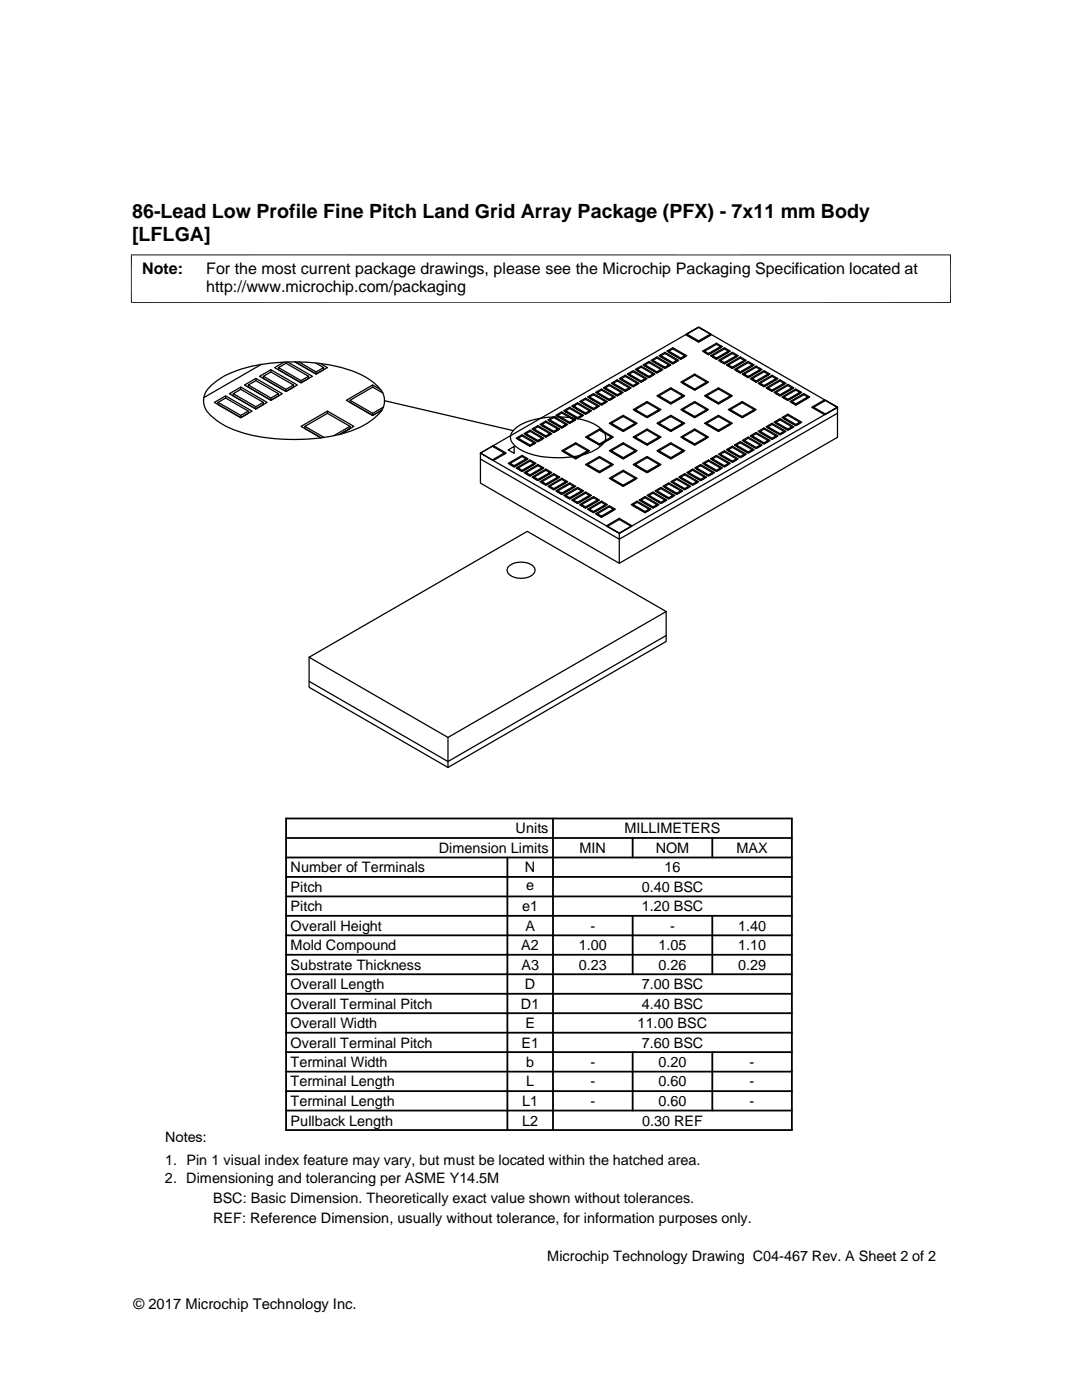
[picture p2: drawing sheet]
<svg xmlns="http://www.w3.org/2000/svg" width="216mm" height="279mm" viewBox="0 0 216 279" stroke-linecap="round" stroke-linejoin="round" font-family="sans-serif">
<g fill="none" stroke="#000" stroke-width=".25">
<path d="M41.9 77.2a18.2 18.2 0 0 1 10.5-4.5 37.8 37.8 0 0 1 18.8 1.7 9.6 9.6 0 0 1 5.4 4.5 3.8 3.8 0 0 1-1.5 4.2 18.5 18.5 0 0 1-10 4.1 36.5 36.5 0 0 1-19.2-1.8 11.3 11.3 0 0 1-4.9-3.8 3.7 3.7 0 0 1 .9-4.4zM45 79v.4l-1.5 .9M45 79.4l4.6 2.6-1.6 .9-4.5-2.6M45.8 78.6l2.2-1.3 5.3 3-2.2 1.3zM46.5 78.6l1.5-.9 4.6 2.6-1.5 .9zM46.5 78.6v.4l4.6 2.6 1.5-.8v-.5M48 77.3v.4M48.8 76.8l2.3-1.3 5.2 3.1-2.2 1.3zM49.6 76.8l1.5-.8 4.5 2.6-1.5 .8zM49.6 76.8v.5l4.5 2.6 1.5-.9v-.4M51.1 75.5v.5M51.8 75.1l2.3-1.3 5.2 3-2.2 1.3z"/>
<path d="M52.1 72.7l-11.4 6.7M52.6 75.1l1.5-.9 4.5 2.6-1.5 .9zM52.6 75.1v.4l4.5 2.6 1.5-.8v-.5M54.1 79.4v.5M54.1 73.8v.4M55.6 73.4l1.5-.9 4.5 2.6-1.5 .9zM55.6 73.4v.4l4.5 2.6 1.5-.9v-.4M57.1 77.7v.4M57.1 72.2v.3M57.4 72.2l4.9 2.9-2.2 1.3-5.3-3 1.9-1.1M59.6 72.2l3.5 2 1.5-.8-1.6-.9M60.1 76v.4"/>
<path d="M63.1 74.2v.5M63.9 72.6l1.4 .8-2.2 1.3-4.2-2.5 4.2 2.5 1.5-.9v-.4M74.4 76.8v.5M76 77.8l-1.6-1-5.3 3.1 5.3 3 1.8-1-1.8 1-4.5-2.6v-.4M76.4 78.4l-2-1.1-4.5 2.6 4.5 2.6 2.1-1.2M76.7 80l25.7 5.9M116.8 79.5v.2M117.2 79.2l1.2-.7 2.8 1.6-1.2 .7zM117.6 79.2v.3l2.4 1.3 .8-.4v-.3M117.6 79.2l.8-.4 2.4 1.3-.8 .5zM118.4 78.5v.3M118.8 78.3l1.2-.7 2.8 1.6-1.2 .7z"/>
<path d="M119.2 78.3v.2l2.4 1.4 .8-.4v-.3M119.2 78.3l.8-.4 2.4 1.3-.8 .5zM120 77.6v.3M120.4 77.4l1.2-.7 2.8 1.6-1.2 .7zM120.8 77.4v.2l2.4 1.4 .8-.5v-.2M120.8 77.4l.8-.5 2.4 1.4-.8 .5zM121.6 76.7v.2M121.6 79.7v.2M122 76.5l1.2-.7 2.7 1.6-1.1 .7zM122.4 76.5v.2l2.4 1.4 .7-.5v-.2M122.4 76.5l.8-.5 2.3 1.4-.7 .5zM123.2 75.8v.2"/>
<path d="M123.2 78.8v.2M123.6 75.6l1.2-.7 2.7 1.6-1.2 .7zM124 75.6v.2l2.3 1.4 .8-.5v-.2M124 75.6l.8-.5 2.3 1.4-.8 .4zM124.8 74.9v.2M124.8 77.9v.2M125.2 74.7l1.1-.7 2.8 1.6-1.2 .7zM125.5 74.7v.2l2.4 1.4 .8-.5v-.2M125.5 74.7l.8-.5 2.4 1.4-.8 .4zM126.3 74v.2M126.3 76.9v.3M126.7 73.7l1.2-.6 2.8 1.6-1.2 .7z"/>
<path d="M127.1 73.7v.3l2.4 1.4 .8-.5v-.2M127.1 73.7l.8-.4 2.4 1.4-.8 .4zM127.9 73.1v.2M127.9 76v.3M128.3 72.8l1.2-.7 2.8 1.6-1.2 .7zM128.7 72.8v.3l2.4 1.3 .8-.4v-.3M128.7 72.8l.8-.4 2.4 1.3-.8 .5zM129.5 72.1v.3M129.5 75.1v.3M129.9 71.9l1.2-.7 2.8 1.6-1.2 .7zM130.3 71.9v.2l2.4 1.4 .8-.4v-.3M130.3 71.9l.8-.4 2.4 1.3-.8 .5z"/>
<path d="M131.1 71.2v.3M131.1 79l2.8-1.6 2.7 1.6-2.7 1.6zM131.1 74.2v.2M131.5 79v.2l2.4 1.4 2.3-1.4v-.2M131.5 79l2.4-1.4 2.3 1.4-2.3 1.4zM131.5 71l1.2-.7 2.7 1.6-1.1 .7zM131.9 71v.2l2.4 1.4 .7-.5v-.2M131.9 71l.8-.5 2.3 1.4-.7 .5zM132.7 70.3v.2M132.7 73.3v.2M133.1 70.1l1.2-.7 2.7 1.6-1.2 .7zM133.5 70.1v.2l2.3 1.4 .8-.5v-.2"/>
<path d="M133.5 70.1l.8-.5 2.3 1.4-.8 .5zM133.9 77.4v.2M134.3 69.4v.2M134.3 72.4v.2M135.8 76.3l2.8-1.6 2.8 1.6-2.8 1.6zM135.8 71.5v.2M136.2 76.3l2.4-1.4 2.4 1.4-2.4 1.3zM136.2 76.3v.2l2.4 1.4 2.4-1.4v-.2M136.8 66.8l2.6-1.5 2.6 1.5-2.6 1.5zM137 66.7l2.4-1.4 2.4 1.4-2.4 1.3zM138.6 77.6v.3M138.6 74.7v.2"/>
<path d="M139.4 68v.3M140.2 70.1l2.8-1.6 1.1 .7-2.7 1.6zM140.6 70.1l2.4-1.4 .8 .5-2.4 1.3zM140.6 79l2.8-1.6 2.7 1.6-2.7 1.6zM141 79v.2l2.4 1.4 2.3-1.4v-.2M141 79l2.4-1.4 2.3 1.4-2.3 1.4zM141.4 70.5v.3M141.8 71l2.7-1.6 1.2 .7-2.7 1.6zM141.8 66.7v.2l-2.4 1.4-2.4-1.4v-.2M142.2 71l2.3-1.4 .8 .5-2.3 1.4zM143 68.5v.2M143 71.5v.2"/>
<path d="M143.4 71.9l2.7-1.6 1.2 .7-2.8 1.6zM143.4 77.4v.2M143.8 69.2v.2l-2.4 1.4-.8-.5v-.2M143.8 71.9l2.3-1.4 .8 .5-2.4 1.4zM144.5 69.4v.2M144.5 72.4v.2M144.9 72.8l2.8-1.6 1.2 .7-2.8 1.6zM145.3 70.1v.2l-2.3 1.4-.8-.5v-.2M145.3 72.8l2.4-1.3 .8 .4-2.4 1.4zM146.1 70.3v.2M146.1 73.3v.2M146.5 73.7l2.8-1.6 1.2 .7-2.8 1.6z"/>
<path d="M146.9 71v.2l-2.4 1.4-.7-.5v-.2M146.9 73.7l2.4-1.3 .8 .4-2.4 1.4zM147.7 71.2v.3M147.7 74.2v.2M148.1 74.7l2.8-1.6 1.2 .6-2.8 1.7zM148.5 71.9v.2l-2.4 1.4-.8-.4v-.3M148.5 74.7l2.4-1.4 .8 .4-2.4 1.4zM149.3 72.1v.3M149.3 75.1v.3M149.7 75.6l2.8-1.6 1.1 .7-2.7 1.6zM150.1 72.8v.3l-2.4 1.3-.8-.4v-.3M150.1 75.6l2.4-1.4 .7 .5-2.3 1.3z"/>
<path d="M150.9 73.1v.2M150.9 76v.3M151.3 76.5l2.8-1.6 1.1 .7-2.7 1.6zM151.7 73.7v.3l-2.4 1.4-.8-.5v-.2M151.7 76.5l2.4-1.4 .7 .5-2.3 1.3zM152.5 74v.2M152.5 76.9v.3M152.9 77.4l2.7-1.6 1.2 .7-2.7 1.6zM153.2 74.7v.2l-2.3 1.4-.8-.5v-.2M153.2 77.4l2.4-1.4 .8 .5-2.3 1.4zM154.1 74.9v.2M154.1 77.9v.2"/>
<path d="M154.5 78.3l2.7-1.6 1.2 .7-2.8 1.6zM154.8 75.6v.2l-2.3 1.4-.8-.5v-.2M154.8 78.3l2.4-1.4 .8 .5-2.4 1.4zM155.6 75.8v.2M155.6 78.8v.2M156 79.2l2.8-1.6 1.2 .7-2.8 1.6zM156.4 76.5v.2l-2.3 1.4-.9-.5v-.2M156.4 79.2l2.4-1.3 .8 .4-2.4 1.4zM157.2 76.7v.2M157.2 79.7v.2M158 77.4v.2l-2.4 1.4-.8-.5v-.2M158.8 77.6v.3"/>
<path d="M159.6 78.3v.2l-2.4 1.4-.8-.4v-.3M160.4 78.5v.3M161.2 79.2v.3l-2.4 1.3-.8-.4v-.3M164.5 79.8v.2M42.8 80.3l2.2-1.3 5.3 3-2.3 1.4zM43.5 80.3v.5l4.5 2.6 1.6-.9v-.5M48 82.9v.5M51.1 81.2v.4M60.8 85.1v.4l3.2 1.9-3.9-2.3 5.2-3.1 5.3 3.1-2.7 1.6 2-1.2v-.4M65.3 82v.5M66.6 87l3.3-1.9-4.6-2.6-4.5 2.6 3.8 2.2M74.4 82.5v.4"/>
<path d="M95.9 90.4l2.5-1.5 2.6 1.5-2.6 1.5zM98.2 89l41.2-23.7 27.7 16-43.5 25.1-25.4-14.6M98.2 89l2.4 1.4-2.4 1.4M98.2 89l-2.3 1.4 2.3 1.4M98.4 88.9v.3M100.6 90.4v.3M101.4 92.5l2.8-1.6 1.2 .7-2.8 1.6zM101.4 89.8l1.2-.7v1.4zM101.8 92.5l2.4-1.4 .8 .5-2.4 1.3zM102.5 85.9a11.4 11.4 0 0 1 7.6-2.7 15.9 15.9 0 0 1 9.2 1.9 2.69 2.69 0 0 1 1.6 2.2 2.17 2.17 0 0 1-1 1.7 13.3 13.3 0 0 1-8.5 2.4 14.3 14.3 0 0 1-8.4-2.2 2.09 2.09 0 0 1-.5-3.3zM102.6 92.9v.3M103 93.4l2.7-1.6 1.3 .7-2.8 1.6z"/>
<path d="M103 87.5l1.2-.7 2.8 1.6-1.3 .6zM103.4 93.4l2.3-1.4 .9 .5-2.4 1.4zM103.4 87.5v.2l2.3 1.3 .9-.4v-.2M104.2 90.9v.2M104.2 93.9v.2M104.2 86.8v.2l-.8 .5M104.2 87l2.4 1.4-.9 .4-2.3-1.3M104.6 94.3l2.7-1.6 1.2 .7-2.8 1.6zM104.6 86.6l1.1-.7 2.8 1.6-1.2 .6zM105 86.6v.2l2.3 1.3 .8-.4v-.2M105 91.6v.2l-2.4 1.4-.8-.5v-.2M105 94.3l2.3-1.4 .8 .5-2.4 1.4z"/>
<path d="M105 86.6l.7-.5 2.4 1.4-.8 .4zM105.7 85.9v.2M105.7 91.8v.2M105.7 94.8v.2M105.7 88.8v.2M106.2 95.2l2.7-1.6 1.2 .7-2.8 1.6zM106.2 85.6l1.1-.7 2.8 1.7-1.2 .6zM106.6 85.6v.3l2.3 1.3 .8-.4v-.2M106.6 92.5v.2l-2.4 1.4-.8-.5v-.2M106.6 95.2l2.3-1.3 .8 .4-2.4 1.4zM106.6 85.6l.7-.4 2.4 1.4-.8 .4zM107.3 84.9v.3"/>
<path d="M107.3 92.7v.2M107.3 95.7v.2M107.3 87.9v.2M107.7 96.1l2.8-1.6 1.2 .7-2.8 1.6zM107.7 84.7l1.2-.7 2.8 1.6-1.2 .7zM108.1 84.7v.2l2.4 1.4 .8-.4v-.3M108.1 93.4v.2l-2.4 1.4-.7-.5v-.2M108.1 96.1l2.4-1.3 .8 .4-2.4 1.4zM108.1 84.7l.8-.4 2.4 1.3-.8 .5zM108.9 84v.3M108.9 93.6v.3M108.9 96.6v.2"/>
<path d="M108.9 87v.2M109.3 97l2.8-1.5 1.2 .6-2.8 1.6zM109.3 83.8l1.2-.7 2.8 1.6-1.2 .7zM109.7 83.8v.2l2.4 1.4 .8-.5v-.2M109.7 94.3v.2l-2.4 1.4-.7-.4v-.3M109.7 97l2.4-1.3 .8 .4-2.4 1.4zM109.7 83.8l.8-.5 2.4 1.4-.8 .5zM110.5 83.1v.2M110.5 94.5v.3M110.5 97.5v.2M110.5 86.1v.2M110.9 98l2.8-1.6 1.2 .6-2.8 1.7z"/>
<path d="M110.9 82.9l1.2-.7 2.8 1.6-1.2 .7zM111.3 82.9v.2l2.4 1.4 .8-.5v-.2M111.3 95.2v.3l-2.4 1.3-.8-.4v-.3M111.3 98l2.4-1.4 .8 .4-2.4 1.4zM111.3 82.9l.8-.5 2.4 1.4-.8 .5zM112.1 82.2v.2M112.1 95.5v.2M112.1 98.4v.3M112.1 85.2v.2M112.1 90l2.8-1.6 2.7 1.6-2.7 1.6zM112.5 98.9l2.8-1.6 1.1 .7-2.7 1.6zM112.5 90v.2l2.4 1.4 2.3-1.4v-.2"/>
<path d="M112.5 82l1.2-.7 2.7 1.6-1.1 .7zM112.5 90l2.4-1.4 2.3 1.4-2.3 1.3zM112.9 82v.2l2.4 1.4 .8-.5v-.2M112.9 96.1v.3l-2.4 1.3-.8-.4v-.3M112.9 98.9l2.4-1.4 .8 .5-2.4 1.3zM112.9 82l.8-.5 2.4 1.4-.8 .4zM113.7 81.3v.2M113.7 96.4v.2M113.7 99.3v.3M113.7 84.3v.2M114.1 99.8l2.7-1.6 1.2 .7-2.7 1.6zM114.1 81l1.2-.6 2.7 1.6-1.2 .7z"/>
<path d="M114.5 81v.3l2.3 1.4 .8-.5v-.2M114.5 97v.3l-2.4 1.4-.8-.5v-.2M114.5 99.8l2.3-1.4 .8 .5-2.3 1.3zM114.5 81l.8-.4 2.3 1.4-.8 .4zM114.8 80.9v.2M114.9 91.3v.3M114.9 88.4v.2M115.3 80.4v.2M115.3 97.3v.2M115.3 83.3v.3M115.7 80.1l1.1-.6 2.8 1.5-1.2 .7zM116.1 80.1v.3l2.3 1.3 .8-.4v-.3"/>
<path d="M116.1 98v.2l-2.4 1.4-.8-.5v-.2M116.1 80.1l.7-.4 2.4 1.3-.8 .5zM116.8 98.2v.2M116.8 87.2l2.8-1.6 2.8 1.6-2.8 1.6zM116.8 92.7l2.8-1.6 2.8 1.6-2.8 1.6zM116.8 82.4v.3M117.2 87.2v.3l2.4 1.3 2.4-1.3v-.3M117.2 87.2l2.4-1.3 2.4 1.3-2.4 1.4zM117.2 92.7v.2l2.4 1.4 2.4-1.4v-.2M117.2 92.7l2.4-1.4 2.4 1.4-2.4 1.4zM117.6 98.9v.2l-2.3 1.4-.8-.5v-.2M118.4 99.1v.2"/>
<path d="M118.4 81.5v.2M119.2 99.8v.2l-2.4 1.4-.7-.5v-.2M119.6 88.6v.2M119.6 94.1v.2M119.6 85.6v.3M119.6 91.1v.2M120 80.6v.2M121.6 84.5l2.8-1.6 2.7 1.6-2.7 1.6zM121.6 90l2.8-1.6 2.7 1.6-2.7 1.6zM121.6 95.5l2.8-1.6 2.7 1.6-2.7 1.5zM122 84.5l2.4-1.4 2.3 1.4-2.3 1.4zM122 84.5v.2l2.4 1.4 2.3-1.4v-.2"/>
<path d="M122 90l2.4-1.4 2.3 1.4-2.3 1.3zM122 90v.2l2.4 1.4 2.3-1.4v-.2M122 95.5l2.4-1.4 2.3 1.4-2.3 1.3zM122 95.5v.2l2.4 1.3 2.3-1.3v-.2M124.4 85.9v.2M124.4 91.3v.3M124.4 96.8v.2M124.4 82.9v.2M124.4 88.4v.2M124.4 93.9v.2M126.3 81.7l2.8-1.6 2.8 1.6-2.8 1.6zM126.3 87.2l2.8-1.6 2.8 1.6-2.8 1.6z"/>
<path d="M126.3 92.7l2.8-1.6 2.8 1.6-2.8 1.6zM126.7 81.7v.3l2.4 1.3 2.4-1.3v-.3M126.7 81.7l2.4-1.3 2.4 1.3-2.4 1.4zM126.7 87.2v.3l2.4 1.3 2.4-1.3v-.3M126.7 87.2l2.4-1.3 2.4 1.3-2.4 1.4zM126.7 92.7v.2l2.4 1.4 2.4-1.4v-.2M126.7 92.7l2.4-1.4 2.4 1.4-2.4 1.4zM127.5 99.8l1.2-.7 2.8 1.6-1.2 .7zM127.9 99.8l.8-.5 2.4 1.4-.8 .5zM127.9 99.8v.2l2.4 1.4 .8-.5v-.2M128.7 99.1v.2M129.1 83.1v.2"/>
<path d="M129.1 88.6v.2M129.1 94.1v.2M129.1 80.1v.3M129.1 85.6v.3M129.1 91.1v.2M129.1 98.9l1.2-.7 2.8 1.6-1.2 .7zM129.5 98.9l.8-.5 2.4 1.4-.8 .4zM129.5 98.9v.2l2.4 1.4 .8-.5v-.2M130.3 98.2v.2M130.7 98l1.2-.7 2.8 1.6-1.2 .7zM131.1 84.5l2.8-1.6 2.7 1.6-2.7 1.6zM131.1 90l2.8-1.6 2.7 1.6-2.7 1.6z"/>
<path d="M131.1 98v.2l2.4 1.4 .8-.5v-.2M131.1 98l.8-.5 2.4 1.4-.8 .4zM131.5 84.5v.2l2.4 1.4 2.3-1.4v-.2M131.5 84.5l2.4-1.4 2.3 1.4-2.3 1.4zM131.5 90v.2l2.4 1.4 2.3-1.4v-.2M131.5 90l2.4-1.4 2.3 1.4-2.3 1.3zM131.9 97.3v.2M132.3 97l1.2-.6 2.7 1.6-1.2 .7zM132.7 97l.8-.4 2.3 1.4-.8 .4zM132.7 97v.3l2.3 1.4 .8-.5v-.2M133.5 96.4v.2M133.9 80.4v.2"/>
<path d="M133.9 85.9v.2M133.9 91.3v.3M133.9 82.9v.2M133.9 88.4v.2M133.9 96.1l1.1-.6 2.8 1.5-1.2 .7zM134.3 96.1l.7-.4 2.4 1.3-.8 .5zM134.3 96.1v.3l2.3 1.3 .8-.4v-.3M135 95.5v.2M135.4 95.2l1.2-.7 2.8 1.6-1.2 .7zM135.8 81.7l2.8-1.6 2.8 1.6-2.8 1.6zM135.8 87.2l2.8-1.6 2.8 1.6-2.8 1.6zM135.8 95.2l.8-.4 2.4 1.3-.8 .5z"/>
<path d="M135.8 95.2v.3l2.4 1.3 .8-.4v-.3M136.2 81.7l2.4-1.3 2.4 1.3-2.4 1.4zM136.2 81.7v.3l2.4 1.3 2.4-1.3v-.3M136.2 87.2l2.4-1.3 2.4 1.3-2.4 1.4zM136.2 87.2v.3l2.4 1.3 2.4-1.3v-.3M136.6 94.5v.3M137 94.3l1.2-.7 2.8 1.6-1.2 .7zM137.4 94.3v.2l2.4 1.4 .8-.4v-.3M137.4 94.3l.8-.4 2.4 1.3-.8 .5zM138.2 93.6v.3M138.6 83.1v.2M138.6 88.6v.2"/>
<path d="M138.6 80.1v.3M138.6 85.6v.3M138.6 93.4l1.2-.7 2.8 1.6-1.2 .7zM139 93.4l.8-.5 2.4 1.4-.8 .5zM139 93.4v.2l2.4 1.4 .8-.5v-.2M139.8 92.7v.2M140.2 92.5l1.2-.7 2.7 1.6-1.1 .7zM140.6 84.5l2.8-1.6 2.7 1.6-2.7 1.6zM140.6 92.5l.8-.5 2.4 1.4-.8 .5zM140.6 92.5v.2l2.4 1.4 .8-.5v-.2M141 84.5v.2l2.4 1.4 2.3-1.4v-.2M141 84.5l2.4-1.4 2.3 1.4-2.3 1.4z"/>
<path d="M141.4 91.8v.2M141.8 91.6l1.2-.7 2.7 1.6-1.2 .7zM142.2 91.6l.8-.5 2.3 1.4-.8 .4zM142.2 91.6v.2l2.3 1.4 .8-.5v-.2M143 90.9v.2M143.4 80.4v.2M143.4 85.9v.2M143.4 82.9v.2M143.4 90.7l1.1-.7 2.8 1.6-1.2 .6zM143.8 90.7l.7-.5 2.4 1.4-.8 .4zM143.8 90.7v.2l2.3 1.3 .8-.4v-.2M144.5 90v.2"/>
<path d="M144.9 89.7l1.2-.7 2.8 1.7-1.2 .6zM145.3 81.7l2.8-1.6 2.8 1.6-2.8 1.6zM145.3 89.7l.8-.4 2.4 1.4-.8 .4zM145.3 89.7v.3l2.4 1.3 .8-.4v-.2M145.7 81.7l2.4-1.3 2.4 1.3-2.4 1.4zM145.7 81.7v.3l2.4 1.3 2.4-1.3v-.3M146.1 89v.3M146.5 88.8l1.2-.7 2.8 1.6-1.2 .7zM146.9 88.8v.2l2.4 1.4 .8-.4v-.3M146.9 88.8l.8-.4 2.4 1.3-.8 .5zM147.7 88.1v.3M148.1 83.1v.2"/>
<path d="M148.1 80.1v.3M148.1 87.9l1.2-.7 2.8 1.6-1.2 .7zM148.5 87.9v.2l2.4 1.4 .8-.5v-.2M148.5 87.9l.8-.4 2.4 1.3-.8 .5zM149.3 87.2v.3M149.7 87l1.2-.7 2.7 1.6-1.1 .7zM150.1 87l.8-.4 2.3 1.3-.7 .5zM150.1 87v.2l2.4 1.4 .7-.5v-.2M150.9 86.3v.3M151.3 86.1l1.2-.7 2.7 1.6-1.1 .7zM151.7 86.1l.8-.5 2.3 1.4-.7 .5zM151.7 86.1v.2l2.4 1.4 .7-.5v-.2"/>
<path d="M152.5 85.4v.2M152.9 85.2l1.2-.7 2.7 1.6-1.2 .7zM153.2 85.2l.9-.5 2.3 1.4-.8 .5zM153.2 85.2v.2l2.4 1.4 .8-.5v-.2M154.1 84.5v.2M154.5 84.3l1.1-.7 2.8 1.6-1.2 .7zM154.8 84.3l.8-.5 2.4 1.4-.8 .4zM154.8 84.3v.2l2.4 1.4 .8-.5v-.2M155.6 83.6v.2M156 83.3l1.2-.6 2.8 1.6-1.2 .6zM156.4 83.3l.8-.4 2.4 1.4-.8 .4zM156.4 83.3v.3l2.4 1.3 .8-.4v-.2"/>
<path d="M157.2 82.7v.2M157.6 80.1l2.8-1.6 1.2 .7-2.8 1.6zM158 80.1l2.4-1.3 .8 .4-2.4 1.4zM158.8 80.6v.2M162 81.3l2.5-1.5 2.6 1.5-2.6 1.5zM162.3 81.3l2.4-1.4 2.4 1.4-2.4 1.4zM162.3 81.3v.2M167.1 82.5l-43.5 25.1-27.7-16M167.1 81.3v6l-43.5 25.1-27.7-16v-6M101.6 113a4.1 4.1 0 0 1 4.8 0 1.18 1.18 0 0 1-.5 2 3.8 3.8 0 0 1-4.6-.7v-.9zM115.3 100.2v.3M115.7 100.7l2.7-1.6 1.2 .7-2.8 1.6z"/>
<path d="M116.1 100.7l2.3-1.4 .8 .5-2.4 1.4zM116.8 101.2v.2M117.2 101.6l2.8-1.6 1.2 .7-2.8 1.6zM117.6 101.6l2.4-1.4 .8 .5-2.4 1.4zM118.4 102.1v.2M118.8 102.5l2.8-1.6 1.2 .7-2.8 1.6zM119.2 102.5l2.4-1.3 .8 .4-2.4 1.4zM120 100v.2M120 103v.2M120.8 100.7v.2l-2.4 1.4-.8-.4v-.3M121 104.9l2.6-1.5 2.5 1.5-2.5 1.5zM121.2 105.1l2.4-1.4 2.3 1.4-2.3 1.3z"/>
<path d="M121.6 100.9v.3M122.4 101.6v.3l-2.4 1.3-.8-.4v-.3M123.6 106.4v6M123.6 103.4v.3M125.9 100.7l1.2-.7 2.8 1.6-1.2 .7zM126.3 100.7l.8-.5 2.4 1.4-.8 .5zM126.3 100.7v.2l2.4 1.4 .8-.4v-.3M127.1 100v.2M128.7 102.1v.2M61.7 131.2l43.5-25.2 27.7 16-43.5 25.2zM132.9 126.8l-43.5 25.2-27.7-16M132.9 122v6l-43.5 25.2-27.7-16v-6"/>
<path d="M89.4 147.2v6"/>
</g>
<g fill="none" stroke="#000" stroke-width=".36">
<path d="M57.1 175h100.9M57.1 171.1h100.9M57.1 167.2h100.9M57.1 163.3h100.9v62.2h-100.9zM57.1 178.9h100.9M101.2 171.1v54.4M110.3 163.3v62.2M126.2 167.2v3.9M142.1 167.2v3.9M57.1 186.7h100.9M57.1 182.8h100.9M57.1 198.3h100.9"/>
<path d="M57.1 194.4h100.9M57.1 190.5h100.9M126.2 182.8v11.6M142.1 182.8v11.6M57.1 213.9h100.9M57.1 206.1h100.9M57.1 202.2h100.9M57.1 210h100.9M57.1 217.8h100.9M126.2 210v11.6M142.1 210v11.6M57.1 221.6h100.9"/>
</g>
<path d="M26.1 50.9h163.7M26.2 50.8v9.7M189.7 50.8v9.7M26.1 60.4h163.7" fill="none" stroke="#000" stroke-width=".2"/>
<g font-size="3.9">
<text x="26.4" y="43.5">86-Lead Low Profile Fine Pitch Land Grid Array Package (PFX) - 7x11 mm Body</text>
<text x="26.4" y="48">[LFLGA]</text>
</g>
<g font-size="3.2">
<text x="28.4" y="54.6">Note:</text>
<text x="41.1" y="58.3">http://www.microchip.com/packaging</text>
<text x="41.1" y="54.6">For the most current package drawings, please see the Microchip Packaging Specification located at</text>
</g>
<g font-size="2.9">
<text x="102.9" y="166.3">Units</text>
<text x="124.6" y="166.3">MILLIMETERS</text>
<text x="87.6" y="170.2">Dimension Limits</text>
<text x="115.7" y="170.2">MIN</text>
<text x="130.8" y="170.2">NOM</text>
<text x="147" y="170.2">MAX</text>
<text x="58" y="174.1">Number of Terminals</text>
<text x="58" y="178">Pitch</text>
<text x="104.8" y="174.1">N</text>
<text x="105" y="177.7">e</text>
<text x="128" y="178">0.40 BSC</text>
<text x="132.6" y="174.1">16</text>
<text x="58" y="185.8">Overall Height</text>
<text x="58" y="181.9">Pitch</text>
<text x="104.2" y="181.8">e1</text>
<text x="104.8" y="185.8">A</text>
<text x="117.8" y="185.8">-</text>
<text x="128" y="181.9">1.20 BSC</text>
<text x="133.7" y="185.8">-</text>
<text x="147.3" y="185.8">1.40</text>
<text x="58" y="189.6">Mold Compound</text>
<text x="104" y="189.6">A2</text>
<text x="115.5" y="189.6">1.00</text>
<text x="131.4" y="189.6">1.05</text>
<text x="147.3" y="189.6">1.10</text>
<text x="58" y="193.5">Substrate Thickness</text>
<text x="58" y="197.4">Overall Length</text>
<text x="104" y="193.5">A3</text>
<text x="104.8" y="197.4">D</text>
<text x="115.5" y="193.5">0.23</text>
<text x="128" y="197.4">7.00 BSC</text>
<text x="131.4" y="193.5">0.26</text>
<text x="147.3" y="193.5">0.29</text>
<text x="58" y="201.3">Overall Terminal Pitch</text>
<text x="103.9" y="201.3">D1</text>
<text x="128" y="201.3">4.40 BSC</text>
<text x="58" y="205.2">Overall Width</text>
<text x="58" y="209.1">Overall Terminal Pitch</text>
<text x="104" y="209.1">E1</text>
<text x="104.8" y="205.2">E</text>
<text x="127.2" y="205.2">11.00 BSC</text>
<text x="128" y="209.1">7.60 BSC</text>
<text x="58" y="213">Terminal Width</text>
<text x="105" y="212.9">b</text>
<text x="117.8" y="213">-</text>
<text x="131.4" y="213">0.20</text>
<text x="149.6" y="213">-</text>
<text x="58" y="216.8">Terminal Length</text>
<text x="58" y="220.7">Terminal Length</text>
<text x="104.2" y="220.7">L1</text>
<text x="105" y="216.8">L</text>
<text x="117.8" y="220.7">-</text>
<text x="117.8" y="216.8">-</text>
<text x="131.4" y="220.7">0.60</text>
<text x="131.4" y="216.8">0.60</text>
<text x="149.6" y="220.7">-</text>
<text x="149.6" y="216.8">-</text>
<text x="32.9" y="228">Notes:</text>
<text x="58" y="224.6">Pullback Length</text>
<text x="104.2" y="224.6">L2</text>
<text x="128.1" y="224.6">0.30 REF</text>
<text x="32.9" y="232.6">1. Pin 1 visual index feature may vary, but must be located within the hatched area.</text>
<text x="32.9" y="236.2">2. Dimensioning and tolerancing per ASME Y14.5M</text>
<text x="42.5" y="244.1">REF: Reference Dimension, usually without tolerance, for information purposes only.</text>
<text x="42.5" y="240.2">BSC: Basic Dimension. Theoretically exact value shown without tolerances.</text>
<text x="109.2" y="251.7">Microchip Technology Drawing C04-467 Rev. A Sheet 2 of 2</text>
<text x="26.6" y="261.3">© 2017 Microchip Technology Inc.</text>
</g>
</svg>
